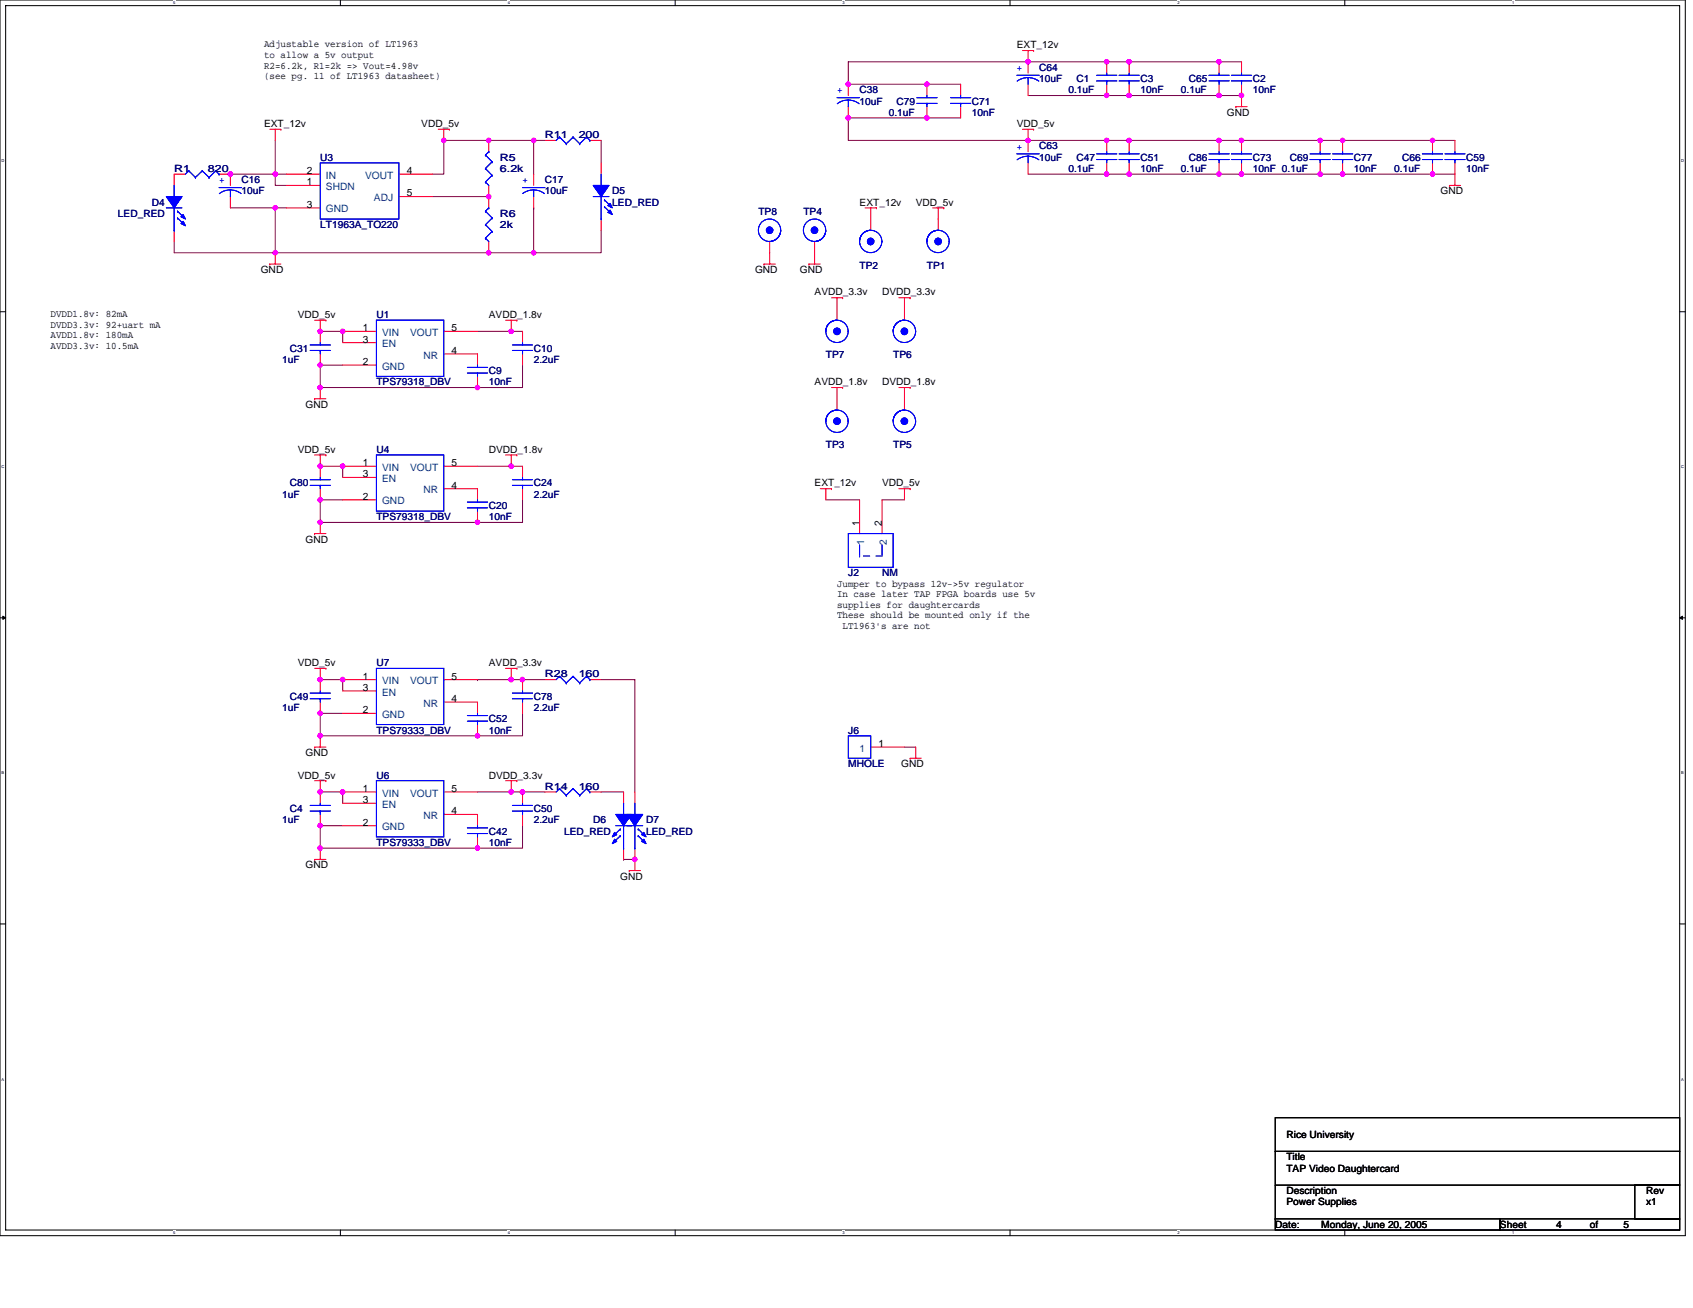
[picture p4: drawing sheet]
<svg xmlns="http://www.w3.org/2000/svg" width="279mm" height="216mm" viewBox="0 0 279 216" stroke-linecap="round" stroke-linejoin="round" font-family="sans-serif">
<path d="M0 0h278.1v204h-278.1zM.9 .9h276.3v202.1h-276.3z" fill="none" stroke="#000" stroke-width=".17"/>
<g fill="#fff">
<path d="M28.6 .1h.3v.7h-.3z"/>
<path d="M28.6 203.1h.3v.8h-.3z"/>
</g>
<path d="M56.2 0v.9M56.2 203v1" fill="none" stroke="#000" stroke-width=".17"/>
<g fill="#fff">
<path d="M83.8 .1h.4v.7h-.4z"/>
<path d="M83.8 203.1h.4v.8h-.4z"/>
</g>
<path d="M111.4 0v.9M111.4 203v1" fill="none" stroke="#000" stroke-width=".17"/>
<g fill="#fff">
<path d="M139 .1h.4v.7h-.4z"/>
<path d="M139 203.1h.4v.8h-.4z"/>
</g>
<path d="M166.7 0v.9M166.7 203v1" fill="none" stroke="#000" stroke-width=".17"/>
<g fill="#fff">
<path d="M194.3 .1h.4v.7h-.4z"/>
<path d="M194.3 203.1h.4v.8h-.4z"/>
</g>
<path d="M221.9 0v.9M221.9 203v1" fill="none" stroke="#000" stroke-width=".17"/>
<g fill="#fff">
<path d="M249.6 .1h.3v.7h-.3z"/>
<path d="M249.6 203.1h.3v.8h-.3z"/>
<path d="M.2 26.2h.5v.7h-.5z"/>
<path d="M277.4 26.2h.5v.7h-.5z"/>
<path d="M.2 76.7h.5v.7h-.5z"/>
<path d="M277.4 76.7h.5v.7h-.5z"/>
</g>
<path d="M0 51.5h.9M277.2 51.5h.9" fill="none" stroke="#000" stroke-width=".17"/>
<g fill="#fff">
<path d="M.2 127.2h.5v.8h-.5z"/>
<path d="M277.4 127.2h.5v.8h-.5z"/>
</g>
<path d="M0 102h.9M277.2 102h.9" fill="none" stroke="#000" stroke-width=".17"/>
<path d="M.5 101.7l.4 .3-.4 .2zM277.2 102l.5-.3v.5z" fill="#000" stroke="#000" stroke-width=".17"/>
<g fill="#fff">
<path d="M.2 177.8h.4v.7h-.4z"/>
<path d="M277.4 177.8h.4v.7h-.4z"/>
</g>
<path d="M0 152.5h.9M277.2 152.5h.9M210.5 184.5h66.7v5.6h-66.7zM210.5 190.1h66.7v5.5h-66.7zM210.5 195.6v5.6M269.8 195.6h7.4v5.6h-7.4zM210.5 201.2h37v1.8h-37zM210.5 201.2h.1M247.5 201.2h29.7v1.8h-29.7z" fill="none" stroke="#000" stroke-width=".17"/>
<g fill="none" stroke="#800040" stroke-width=".17">
<path d="M140 13.9h.1M140 19.5h13M140 19.5v3.7h29.7M140 19.5h.1M140 13.9h18.5M153 13.9h.1M153 19.5h.1M153 19.5h5.5M169.7 10.2h.1M169.7 15.8h12.9M169.7 10.2h-29.7v3.7M169.7 10.2h35.2"/>
<path d="M182.6 10.2h.1M182.6 15.8h.1M182.6 15.8h22.3M186.4 10.2h.1M186.4 15.8h.1M201.2 10.2h.1M201.2 15.8h.1M28.7 39.9v1.8h16.7M38 34.3h7.4M38 28.7h.1M38 28.7h7.4M45.4 34.3h1.9"/>
<path d="M45.4 28.7h.1M45.4 28.7h1.9M45.4 28.7v1.9h1.9M45.4 34.3h.1M45.4 23.2v5.5M45.4 34.3v7.4M71.4 32.4h9.3M73.2 23.2v5.5h-1.8M73.2 23.2h.1M73.2 23.2h14.9M80.7 32.4h.1M88.1 34.3h.1"/>
<path d="M88.1 23.2h.1M88.1 23.2h1.8M88.1 23.2v5.5M88.1 34.3v7.4M99.2 38v3.7h-11.1M99.2 23.2v3.7M169.7 23.2h.1M169.7 28.7h31.5M169.7 23.2h66.7M182.6 23.2h.1M182.6 28.7h.1M186.4 23.2h.1"/>
<path d="M186.4 28.7h.1M201.2 23.2h.1M201.2 28.7h.1M201.2 28.7h35.2M217.9 23.2h.1M217.9 28.7h.1M221.6 23.2h.1M221.6 28.7h.1M236.4 23.2h3.7M236.4 23.2h.1M236.4 28.7h.1M236.4 28.7h3.7"/>
<path d="M45.4 41.7h.1M45.4 41.7h42.7M52.9 54.7h.1M52.9 54.7h3.7M56.6 54.7h.1M56.6 54.7v1.9M78.8 54.7h5.6M84.4 54.7h.1M84.4 54.7h1.8M52.9 60.3h.1M52.9 77h.1M52.9 60.3v3.7h25.9"/>
<path d="M52.9 60.3h3.7M52.9 77h3.7M56.6 77h.1M56.6 77v1.8M78.8 64h.1M78.8 77h5.6M84.4 77h.1M84.4 77h1.8M86.2 60.3v3.7h-7.4M52.9 82.5h.1M52.9 82.5v3.7M52.9 86.2h.1"/>
<path d="M52.9 82.5h3.7M86.2 82.5v3.7h-33.3M136.3 82.5h5.6M145.6 82.5h3.7M52.9 112.2h.1M52.9 117.8h.1M52.9 117.8v3.7h25.9M52.9 112.2h3.7M52.9 117.8h3.7M56.6 112.2h.1M56.6 112.2v1.8M78.8 112.2h.1"/>
<path d="M78.8 112.2h7.4M86.2 112.2h.1M86.2 117.8v3.7h-7.4M86.2 112.2h3.7M99.2 112.2h5.6v18.5M52.9 130.7h.1M52.9 140h.1M52.9 130.7h3.7M52.9 140h25.9M56.6 130.7h.1M56.6 136.3h-3.7v3.7M56.6 130.7v1.9"/>
<path d="M78.8 130.7h5.6M78.8 121.5h.1M78.8 140h.1M84.4 130.7h.1M84.4 130.7h5.5M86.2 130.7h.1M86.2 136.3v3.7h-7.4M99.2 130.7h3.7M149.3 123.3h1.8M102.9 141.9h.1M102.9 141.9h1.9"/>
</g>
<g fill="#f0f" stroke="#f0f" stroke-width=".17">
<circle cx="45.4" cy="28.7" r=".37"/>
<circle cx="80.6" cy="41.7" r=".36"/>
<circle cx="45.4" cy="41.7" r=".36"/>
<circle cx="45.4" cy="34.3" r=".36"/>
<circle cx="38" cy="28.7" r=".38"/>
<circle cx="80.6" cy="32.4" r=".36"/>
<circle cx="73.2" cy="23.2" r=".36"/>
<circle cx="80.6" cy="23.2" r=".36"/>
<circle cx="88.1" cy="41.7" r=".36"/>
<circle cx="88.1" cy="23.2" r=".36"/>
<circle cx="52.8" cy="54.7" r=".36"/>
<circle cx="52.8" cy="60.3" r=".36"/>
<circle cx="56.5" cy="54.7" r=".37"/>
<circle cx="52.8" cy="76.9" r=".36"/>
<circle cx="52.8" cy="82.5" r=".36"/>
<circle cx="56.5" cy="76.9" r=".37"/>
<circle cx="52.8" cy="112.2" r=".37"/>
<circle cx="52.8" cy="117.7" r=".36"/>
<circle cx="56.5" cy="112.2" r=".38"/>
<circle cx="84.4" cy="112.2" r=".38"/>
<circle cx="56.5" cy="130.7" r=".38"/>
<circle cx="52.8" cy="130.7" r=".37"/>
<circle cx="86.2" cy="130.7" r=".37"/>
<circle cx="86.2" cy="112.2" r=".37"/>
<circle cx="104.8" cy="141.8" r=".36"/>
<circle cx="84.4" cy="54.7" r=".37"/>
<circle cx="78.8" cy="86.2" r=".36"/>
<circle cx="52.8" cy="86.2" r=".36"/>
<circle cx="84.4" cy="76.9" r=".37"/>
<circle cx="52.8" cy="64" r=".36"/>
<circle cx="78.8" cy="64" r=".36"/>
<circle cx="52.8" cy="121.4" r=".37"/>
<circle cx="78.8" cy="121.4" r=".37"/>
<circle cx="52.8" cy="136.3" r=".36"/>
<circle cx="52.8" cy="140" r=".37"/>
<circle cx="78.8" cy="140" r=".37"/>
<circle cx="84.4" cy="130.7" r=".38"/>
<circle cx="201.2" cy="10.2" r=".37"/>
<circle cx="182.6" cy="10.2" r=".37"/>
<circle cx="186.3" cy="10.2" r=".38"/>
<circle cx="169.6" cy="10.2" r=".37"/>
<circle cx="182.6" cy="15.7" r=".36"/>
<circle cx="204.9" cy="15.7" r=".37"/>
<circle cx="201.2" cy="15.7" r=".36"/>
<circle cx="169.6" cy="23.2" r=".36"/>
<circle cx="186.3" cy="23.2" r=".37"/>
<circle cx="182.6" cy="23.2" r=".36"/>
<circle cx="201.2" cy="23.2" r=".36"/>
<circle cx="182.6" cy="28.7" r=".37"/>
<circle cx="201.2" cy="28.7" r=".37"/>
<circle cx="186.3" cy="28.7" r=".38"/>
<circle cx="204.9" cy="23.2" r=".37"/>
<circle cx="217.9" cy="23.2" r=".36"/>
<circle cx="236.4" cy="23.2" r=".36"/>
<circle cx="221.6" cy="23.2" r=".36"/>
<circle cx="204.9" cy="28.7" r=".38"/>
<circle cx="217.9" cy="28.7" r=".37"/>
<circle cx="236.4" cy="28.7" r=".37"/>
<circle cx="221.6" cy="28.7" r=".37"/>
<circle cx="186.3" cy="15.7" r=".37"/>
<circle cx="153" cy="13.9" r=".36"/>
<circle cx="140" cy="13.9" r=".37"/>
<circle cx="153" cy="19.5" r=".37"/>
<circle cx="140" cy="19.5" r=".38"/>
</g>
<g fill="none" stroke="#f00" stroke-width=".17">
<path d="M140 13.9v1.9M140 17.6v1.9M153 13.9v1.9M153 17.6v1.9M158.5 13.9v1.9M158.5 17.6v1.9M168.7 8.3h1.9M169.7 8.3v3.8M169.7 13.9v1.9M170.6 8.3h.1M182.6 10.2v1.9M182.6 13.9v1.9"/>
<path d="M186.4 10.2v1.9M186.4 13.9v1.9M201.2 10.2v1.9M201.2 13.9v1.9M204 17.6h.1M204 17.6h1.8M204.9 13.9v3.7M204.9 10.2v1.9M28.7 38v1.9M30.6 28.7h-1.9v1.9M36.2 28.7h1.8v1.9M38 32.4v1.9"/>
<path d="M44.5 21.3h1.9M45.4 21.3v1.9M46.4 21.3h.1M47.3 34.3h5.6M47.3 30.6h5.6M47.3 28.7h5.6M65.8 28.7h5.6M65.8 32.4h5.6M72.3 21.3h1.9M73.2 21.3v1.9M74.2 21.3h.1M80.7 23.2v1.8"/>
<path d="M80.7 30.6v3.7M80.7 39.9v1.8M88.1 28.7v1.9M88.1 32.4v1.9M89.9 23.2h1.9M97.3 23.2h1.9M99.2 26.9v1.8M99.2 36.2v1.8M127 39.9v3.7M134.4 39.9v3.7M142.8 34.3h1.8M143.7 34.3v3.7"/>
<path d="M144.6 34.3h.1M153.9 34.3h1.9M154.8 34.3v3.7M155.8 34.3h.1M168.7 21.3h1.9M169.7 21.3v3.7M169.7 26.9v1.8M170.6 21.3h.1M182.6 23.2v1.8M182.6 26.9v1.8M186.4 23.2v1.8M186.4 26.9v1.8"/>
<path d="M201.2 23.2v1.8M201.2 26.9v1.8M204.9 23.2v1.8M204.9 26.9v1.8M217.9 23.2v1.8M217.9 26.9v1.8M221.6 23.2v1.8M221.6 26.9v1.8M236.4 23.2v1.8M236.4 26.9v1.8M239.2 30.6h.1M239.2 30.6h1.8"/>
<path d="M240.1 26.9v3.7M240.1 23.2v1.8M44.5 43.6h.1M44.5 43.6h1.9M45.4 41.7v1.9M51.9 52.9h1.9M52.9 52.9v3.7M52.9 58.4v1.9M53.8 52.9h.1M56.6 54.7h5.5M56.6 56.6h5.5M73.2 58.4h5.6v1.9"/>
<path d="M73.2 54.7h5.6M83.4 52.9h1.9M84.4 52.9v1.8M85.3 52.9h.1M86.2 54.7v1.9M86.2 58.4v1.9M126.1 43.6h.1M126.1 43.6h1.9M133.5 43.6h.1M133.5 43.6h1.9M137.2 49.1h1.9M138.1 49.1v3.8"/>
<path d="M139.1 49.1h.1M148.3 49.1h1.9M149.3 49.1v3.8M150.2 49.1h.1M51.9 65.8h.1M51.9 75.1h1.9M51.9 65.8h1.9M52.9 75.1v3.7M52.9 64v1.8M53.8 75.1h.1M56.6 77h5.5M56.6 78.8h5.5"/>
<path d="M56.6 60.3h5.5M73.2 77h5.6M78.8 62.1v1.9M83.4 75.1h1.9M84.4 75.1v1.9M85.3 75.1h.1M86.2 77v1.8M137.2 64h1.9M138.1 64v3.7M139.1 64h.1M148.3 64h1.9M149.3 64v3.7"/>
<path d="M150.2 64h.1M51.9 88.1h.1M51.9 88.1h1.9M52.9 86.2v1.9M52.9 80.7v1.8M56.6 82.5h5.5M73.2 80.7h5.6v1.8M78.8 84.4v1.8M86.2 80.7v1.8M135.4 80.7h1.8M136.3 80.7v1.8M137.2 80.7h.1"/>
<path d="M141.9 82.5v5.6M145.6 82.5v5.6M148.3 80.7h1.9M149.3 80.7v1.8M150.2 80.7h.1M51.9 110.3h1.9M52.9 110.3v3.7M52.9 115.9v1.9M53.8 110.3h.1M56.6 112.2h5.5M56.6 117.8h5.5M56.6 114h5.5"/>
<path d="M73.2 115.9h5.6v1.9M73.2 112.2h5.6M78.8 119.6v1.9M83.4 110.3h1.9M84.4 110.3v1.9M85.3 110.3h.1M86.2 112.2v1.8M86.2 115.9v1.9M89.9 112.2h1.9M97.3 112.2h1.9M51.9 123.3h.1M51.9 128.9h1.9"/>
<path d="M51.9 123.3h1.9M52.9 128.9v3.7M52.9 121.5v1.8M52.9 140v1.9M52.9 134.4v1.9M53.8 128.9h.1M56.6 130.7h5.5M56.6 136.3h5.5M56.6 132.6h5.5M73.2 134.4h5.6v1.9M73.2 130.7h5.6M78.8 138.1v1.9"/>
<path d="M83.4 128.9h1.9M84.4 128.9v1.8M85.3 128.9h.1M86.2 130.7v1.9M86.2 134.4v1.9M89.9 130.7h1.9M97.3 130.7h1.9M102.9 130.7v1.9M102.9 140v1.9M104.8 140v3.7M104.8 130.7v1.9M143.7 123.3h5.6"/>
<path d="M150.2 125.2h.1M150.2 125.2h1.8M151.1 123.3v1.9M51.9 141.9h.1M51.9 141.9h1.9M103.8 143.7h.1M103.8 143.7h1.9"/>
</g>
<g fill="none" stroke="#00f" stroke-width=".17">
<path d="M138.1 16.1h3.8M140 16.5l-1.2 .2-.6 .4M140 16.5l1.1 .2 .7 .4M140 16.5v1.1M151.3 17.1h3.3M151.3 16.1h3.3M153 15.8v.3M153 17.1h.1M153 17.1v.5M156.9 17.1h3.3M156.9 16.1h3.3M158.5 15.8v.3"/>
<path d="M158.5 17.1h.1M158.5 17.1v.5M167.8 12.4h3.7M169.7 12.8l-.8 .1-1 .5M169.7 12.8l.7 .1 1 .5M169.7 12.8v1.1M181 13.4h3.3M181 12.4h3.3M182.6 12.1v.3M182.6 13.4h.1M182.6 13.4v.5M184.7 13.4h3.3"/>
<path d="M184.7 12.4h3.3M186.4 12.1v.3M186.4 13.4h.1M186.4 13.4v.5M199.5 13.4h3.4M199.5 12.4h3.4M201.2 12.1v.3M201.2 13.4h.1M201.2 13.4v.5M203.2 13.4h3.4M203.2 12.4h3.4M204.9 12.1v.3"/>
<path d="M204.9 13.4h.1M204.9 13.4v.5M27.5 34.3h2.5M28.7 30.6v1.8M28.7 38h.1M28.7 34.3v3.7M29.3 34.9h.1M29.3 36h.1M29.3 34.9l1.1 1.1M29.3 36l1.1 1.1M31.2 28.2h.1M31.2 28.2l-.6 .5"/>
<path d="M31.2 28.2l1.1 1.1M32.3 29.3h.1M33.4 28.2h.1M33.4 28.2l-1.1 1.1M33.4 28.2l1.1 1.1M34.5 29.3h.1M35.6 28.2h.1M35.6 28.2l-1.1 1.1M35.6 28.2l.6 .5M36.2 28.7h.1M36.2 31h3.7M38 31.3l-1.1 .3-.7 .4"/>
<path d="M38 31.3l1.1 .3 .7 .4M38 31.3v1.1M52.9 26.9h12.9v9.3h-12.9zM80.1 39.3h.1M80.1 37.1h.1M80.1 34.9h.1M80.1 30h.1M80.1 27.8h.1M80.1 25.6h.1M80.1 39.3l.6 .6M80.1 37.1l1.1 1.1M80.1 34.9l1.1 1.1"/>
<path d="M80.1 30l.6 .6M80.1 27.8l1.1 1.1M80.1 25.6l1.1 1.1M80.7 34.3h.1M80.7 25h.1M80.7 34.3l-.6 .6M80.7 25l-.6 .6M81.2 38.2h.1M81.2 36h.1M81.2 28.9h.1M81.2 26.7h.1M81.2 38.2l-1.1 1.1"/>
<path d="M81.2 36l-1.1 1.1M81.2 28.9l-1.1 1.1M81.2 26.7l-1.1 1.1M86.2 31h3.7M86.3 31.9a2.98 2.98 0 0 1 3.6 .1M88.1 31.3v1.1M92.4 22.6h.1M92.4 22.6l-.6 .6M92.4 22.6l1.1 1.1M93.5 23.7h.1M94.6 22.6h.1M94.6 22.6l-1.1 1.1"/>
<path d="M94.6 22.6l1.1 1.1M95.7 23.7h.1M96.8 22.6h.1M96.8 22.6l-1.1 1.1M96.8 22.6l.5 .6M97.3 23.2h.1M97.9 32.4h2.6M99.2 28.7v1.9M99.2 36.2h.1M99.2 32.4v3.8M99.8 33h.1M99.8 34.1h.1"/>
<path d="M99.8 33l1.1 1.1M99.8 34.1l1.1 1.1M128.8 38a1.87 1.87 0 0 1-1.8 1.9M136.3 38a1.86 1.86 0 0 1-1.9 1.9M143.7 38a1.83 1.83 0 0 0-1.8 1.9M154.8 38a1.83 1.83 0 0 0-1.8 1.9M167.8 25.4h3.7M169.7 25.8l-.8 .1-1 .5M169.7 25.8l.7 .1 1 .5M169.7 25.8v1.1M181 26.3h3.3M181 25.4h3.3"/>
<path d="M182.6 25v.4M182.6 26.3h.1M182.6 26.3v.6M184.7 26.3h3.3M184.7 25.4h3.3M186.4 25v.4M186.4 26.3h.1M186.4 26.3v.6M199.5 26.3h3.4M199.5 25.4h3.4M201.2 25v.4M201.2 26.3h.1"/>
<path d="M201.2 26.3v.6M203.2 26.3h3.4M203.2 25.4h3.4M204.9 25v.4M204.9 26.3h.1M204.9 26.3v.6M216.2 26.3h3.3M216.2 25.4h3.3M217.9 25v.4M217.9 26.3h.1M217.9 26.3v.6M219.9 26.3h3.3"/>
<path d="M219.9 25.4h3.3M221.6 25v.4M221.6 26.3h.1M221.6 26.3v.6M234.7 26.3h3.4M234.7 25.4h3.4M236.4 25v.4M236.4 26.3h.1M236.4 26.3v.6M238.5 26.3h3.3M238.5 25.4h3.3M240.1 25v.4"/>
<path d="M240.1 26.3h.1M240.1 26.3v.6M51.2 57.8h3.3M51.2 56.9h3.3M52.9 56.6v.3M52.9 57.8h.1M52.9 57.8v.6M62.1 52.9h11.1v9.2h-11.1zM84.6 57.8h3.3M84.6 56.9h3.3M86.2 56.6v.3M86.2 57.8h.1"/>
<path d="M86.2 57.8v.6M138.1 52.9a1.81 1.81 0 0 0-1.8 1.8M149.2 52.9a1.82 1.82 0 0 0-1.8 1.8M51.2 79.2h3.3M52.9 78.8v.4M62.1 75.1h11.1v9.3h-11.1zM77.1 61.6h3.4M77.1 60.6h3.4M78.8 60.3v.3M78.8 61.6h.1M78.8 61.6v.5M84.6 79.2h3.3"/>
<path d="M86.2 78.8v.4M138.1 67.7a1.81 1.81 0 0 0-1.8 1.8M149.2 67.7a1.82 1.82 0 0 0-1.8 1.8M51.2 80.1h3.3M52.9 80.1h.1M52.9 80.1v.6M77.1 83.8h3.4M77.1 82.9h3.4M78.8 82.5v.4M78.8 83.8h.1M78.8 83.8v.6M84.6 80.1h3.3"/>
<path d="M86.2 80.1h.1M86.2 80.1v.6M140 88.1h7.4v5.5h-7.4zM141.9 89.9v1.9M145.6 89.9v1.9M51.2 115.3h3.3M51.2 114.4h3.3M52.9 114v.4M52.9 115.3h.1M52.9 115.3v.6M62.1 110.3h11.1v9.3h-11.1zM77.1 119h3.4"/>
<path d="M77.1 118.1h3.4M78.8 117.8v.3M78.8 119h.1M78.8 119v.6M84.6 115.3h3.3M84.6 114.4h3.3M86.2 114v.4M86.2 115.3h.1M86.2 115.3v.6M92.4 111.6h.1M92.4 111.6l-.6 .6M92.4 111.6l1.1 1.1"/>
<path d="M93.5 112.7h.1M94.6 111.6h.1M94.6 111.6l-1.1 1.1M94.6 111.6l1.1 1.1M95.7 112.7h.1M96.8 111.6h.1M96.8 111.6l-1.1 1.1M96.8 111.6l.5 .6M97.3 112.2h.1M51.2 133.9h3.3M51.2 132.9h3.3M52.9 132.6v.3"/>
<path d="M52.9 133.9h.1M52.9 133.9v.5M62.1 128.9h11.1v9.2h-11.1zM77.1 137.6h3.4M77.1 136.7h3.4M78.8 136.3v.4M78.8 137.6h.1M78.8 137.6v.5M84.6 133.9h3.3M84.6 132.9h3.3M86.2 132.6v.3M86.2 133.9h.1"/>
<path d="M86.2 133.9v.5M92.4 130.2h.1M92.4 130.2l-.6 .5M92.4 130.2l1.1 1.1M93.5 131.3h.1M94.6 130.2h.1M94.6 130.2l-1.1 1.1M94.6 130.2l1.1 1.1M95.7 131.3h.1M96.8 130.2h.1M96.8 130.2l-1.1 1.1M96.8 130.2l.5 .5"/>
<path d="M97.3 130.7h.1M101.6 136.3h2.6M102.4 136.8h.1M102.4 138h.1M102.4 136.8l-1.2 1.2M102.4 138l-1.2 1.1M102.9 132.6v1.8M102.9 140h.1M102.9 136.3v3.7M103.5 136.3h2.6M104.8 132.6v1.8M104.8 140h.1"/>
<path d="M104.8 136.3v3.7M105.3 136.8h.1M105.3 138h.1M105.3 136.8l1.1 1.2M105.3 138l1.1 1.1M140 121.5h3.7v3.7h-3.7z"/>
<circle cx="127" cy="38" r="1.85"/>
<circle cx="134.4" cy="38" r="1.85"/>
<circle cx="143.7" cy="39.9" r="1.84"/>
<circle cx="154.8" cy="39.9" r="1.84"/>
<circle cx="138.1" cy="54.7" r="1.84"/>
<circle cx="149.3" cy="54.7" r="1.85"/>
<circle cx="138.1" cy="69.5" r="1.84"/>
<circle cx="149.3" cy="69.5" r="1.85"/>
</g>
<g fill="#00f" stroke="#00f" stroke-width=".17">
<path d="M97.9 30.6h2.6l-1.3 1.8z" fill-rule="evenodd"/>
<path d="M100.3 35.1l.4-.4 .3 .7z" fill-rule="evenodd"/>
<path d="M100.3 33.9l.4-.3 .3 .7z" fill-rule="evenodd"/>
<path d="M97.9 30.6h2.6l-1.3 1.8z" fill-rule="evenodd"/>
<path d="M100.3 35.1l.4-.4 .3 .7z" fill-rule="evenodd"/>
<path d="M100.3 33.9l.4-.3 .3 .7z" fill-rule="evenodd"/>
<path d="M27.5 32.4h2.5l-1.3 1.9z" fill-rule="evenodd"/>
<path d="M30.2 36.5l.4 .8-.7-.4z" fill-rule="evenodd"/>
<path d="M30.2 35.4l.4 .8-.7-.4z" fill-rule="evenodd"/>
<path d="M27.5 32.4h2.5l-1.3 1.9z" fill-rule="evenodd"/>
<path d="M30.2 36.5l.4 .8-.7-.4z" fill-rule="evenodd"/>
<path d="M30.2 35.4l.4 .8-.7-.4z" fill-rule="evenodd"/>
<path d="M101.6 134.4h2.6l-1.3 1.9z" fill-rule="evenodd"/>
<path d="M101.4 138.5l.4 .4-.8 .4z" fill-rule="evenodd"/>
<path d="M101.4 137.4l.4 .4-.8 .3z" fill-rule="evenodd"/>
<path d="M101.6 134.4h2.6l-1.3 1.9z" fill-rule="evenodd"/>
<path d="M101.4 138.5l.4 .4-.8 .4z" fill-rule="evenodd"/>
<path d="M101.4 137.4l.4 .4-.8 .3z" fill-rule="evenodd"/>
<path d="M103.5 134.4h2.6l-1.3 1.9z" fill-rule="evenodd"/>
<path d="M105.9 138.9l.4-.4 .3 .8z" fill-rule="evenodd"/>
<path d="M106.3 137.4l.3 .7-.7-.3z" fill-rule="evenodd"/>
<path d="M103.5 134.4h2.6l-1.3 1.9z" fill-rule="evenodd"/>
<path d="M105.9 138.9l.4-.4 .3 .8z" fill-rule="evenodd"/>
<path d="M106.3 137.4l.3 .7-.7-.3z" fill-rule="evenodd"/>
<circle cx="149.2" cy="54.7" r=".55"/>
<circle cx="127" cy="38" r=".54"/>
<circle cx="138.1" cy="54.7" r=".55"/>
<circle cx="143.7" cy="39.9" r=".55"/>
<circle cx="149.3" cy="69.5" r=".54"/>
<circle cx="138.1" cy="69.5" r=".55"/>
<circle cx="134.4" cy="38" r=".54"/>
<circle cx="154.8" cy="39.9" r=".55"/>
</g>
<path d="M141.9 91.8h.1M145.6 91.8h-3.7" fill="none" stroke="#fff" stroke-width=".17" stroke-dasharray="1 1 1 1 1 1 1 1"/>
<path d="M141.9 91.8h.1M145.6 91.8h-3.7" fill="none" stroke="#00f" stroke-width=".17" stroke-dasharray="1 1 1 1 1 1 1 1"/>
<g font-size="1.7">
<text x="43.6" y="7.8">Adjustable version of LT1963</text>
<text x="43.6" y="9.6">to allow a 5v output</text>
<text x="43.6" y="11.3">R2=6.2k, R1=2k =&gt; Vout=4.98v</text>
<text x="167.8" y="8">EXT_12v</text>
<text x="43.6" y="13.1">(see pg. 11 of LT1963 datasheet)</text>
<text x="43.6" y="21">EXT_12v</text>
<text x="69.5" y="21">VDD_5v</text>
<text x="167.8" y="21">VDD_5v</text>
<text x="202.5" y="19.1">GND</text>
<text x="50.6" y="28.7">2</text>
<text x="67.1" y="28.7">4</text>
<text x="50.6" y="30.6">1</text>
<text x="50.6" y="34.3">3</text>
<text x="67.1" y="32.4">5</text>
<text x="141.9" y="33.9">EXT_12v</text>
<text x="151.1" y="33.9">VDD_5v</text>
<text x="237.7" y="32.1">GND</text>
<text x="43" y="45.1">GND</text>
<text x="124.6" y="45.1">GND</text>
<text x="132" y="45.1">GND</text>
<text x="8.3" y="52.3">DVDD1.8v: 82mA</text>
<text x="49.1" y="52.5">VDD_5v</text>
<text x="80.7" y="52.5">AVDD_1.8v</text>
<text x="134.4" y="48.8">AVDD_3.3v</text>
<text x="145.6" y="48.8">DVDD_3.3v</text>
<text x="8.3" y="54.1">DVDD3.3v: 92+uart mA</text>
<text x="8.3" y="55.8">AVDD1.8v: 180mA</text>
<text x="8.3" y="57.6">AVDD3.3v: 10.5mA</text>
<text x="59.9" y="54.7">1</text>
<text x="59.9" y="56.5">3</text>
<text x="74.5" y="58.4">4</text>
<text x="74.5" y="54.7">5</text>
<text x="59.9" y="60.2">2</text>
<text x="134.4" y="63.6">AVDD_1.8v</text>
<text x="145.6" y="63.6">DVDD_1.8v</text>
<text x="50.4" y="67.3">GND</text>
<text x="49.1" y="74.7">VDD_5v</text>
<text x="59.9" y="76.9">1</text>
<text x="74.5" y="76.9">5</text>
<text x="80.7" y="74.7">DVDD_1.8v</text>
<text x="59.9" y="82.5">2</text>
<text x="59.9" y="78.8">3</text>
<text x="74.5" y="80.6">4</text>
<text x="134.4" y="80.3">EXT_12v</text>
<text x="145.6" y="80.3">VDD_5v</text>
<text x="50.4" y="89.6">GND</text>
<text x="141.8" y="86.8" transform="rotate(-90 141.8 86.8)">1</text>
<text x="145.5" y="86.8" transform="rotate(-90 145.5 86.8)">2</text>
<text x="138.1" y="96.8">Jumper to bypass 12v-&gt;5v regulator</text>
<text x="138.1" y="98.6">In case later TAP FPGA boards use 5v</text>
<text x="138.1" y="100.3">supplies for daughtercards</text>
<text x="138.1" y="102.1">These should be mounted only if the</text>
<text x="139" y="103.8">LT1963's are not</text>
<text x="49.1" y="110">VDD_5v</text>
<text x="59.9" y="112.2">1</text>
<text x="74.5" y="112.2">5</text>
<text x="80.7" y="110">AVDD_3.3v</text>
<text x="59.9" y="117.7">2</text>
<text x="59.9" y="114">3</text>
<text x="74.5" y="115.9">4</text>
<text x="50.4" y="124.8">GND</text>
<text x="145" y="123.3">1</text>
<text x="49.1" y="128.5">VDD_5v</text>
<text x="59.9" y="130.7">1</text>
<text x="74.5" y="130.7">5</text>
<text x="80.7" y="128.5">DVDD_3.3v</text>
<text x="148.7" y="126.6">GND</text>
<text x="59.9" y="136.3">2</text>
<text x="59.9" y="132.6">3</text>
<text x="74.5" y="134.4">4</text>
<text x="50.4" y="143.3">GND</text>
<text x="102.4" y="145.2">GND</text>
<text x="212.3" y="191.5">Title</text>
<text x="212.3" y="187.8">Rice University</text>
<text x="212.3" y="197.1">Description</text>
<text x="212.3" y="193.4">TAP Video Daughtercard</text>
<text x="271.7" y="197.1">Rev</text>
<text x="210.5" y="202.7">Date:</text>
<text x="212.3" y="199">Power Supplies</text>
<text x="218.1" y="202.7">Monday, June 20, 2005</text>
<text x="247.5" y="202.7">Sheet</text>
<text x="256.8" y="202.7">4</text>
<text x="262.4" y="202.7">of</text>
<text x="267.9" y="202.7">5</text>
<text x="271.7" y="199">x1</text>
</g>
<g font-size="1.7" fill="#00f">
<text x="167.8" y="11.7">+</text>
<text x="138.1" y="15.4">+</text>
<text x="167.8" y="24.7">+</text>
<text x="36.2" y="30.2">+</text>
<text x="86.2" y="30.2">+</text>
</g>
<g font-size="1.7" fill="#000080">
<text x="171.5" y="11.7">C64</text>
<text x="141.9" y="15.4">C38</text>
<text x="141.9" y="17.3">10uF</text>
<text x="148" y="17.3">C79</text>
<text x="160.4" y="17.3">C71</text>
<text x="171.5" y="13.5">10uF</text>
<text x="176.3" y="15.4">0.1uF</text>
<text x="177.6" y="13.5">C1</text>
<text x="188.2" y="13.5">C3</text>
<text x="188.2" y="15.4">10nF</text>
<text x="194.9" y="15.4">0.1uF</text>
<text x="196.2" y="13.5">C65</text>
<text x="206.8" y="13.5">C2</text>
<text x="206.8" y="15.4">10nF</text>
<text x="89.9" y="22.8">R11</text>
<text x="95.5" y="22.8">200</text>
<text x="146.7" y="19.1">0.1uF</text>
<text x="160.4" y="19.1">10nF</text>
<text x="28.7" y="28.4">R1</text>
<text x="34.3" y="28.4">820</text>
<text x="52.9" y="26.5">U3</text>
<text x="82.5" y="26.5">R5</text>
<text x="82.5" y="28.4">6.2k</text>
<text x="171.5" y="24.7">C63</text>
<text x="171.5" y="26.5">10uF</text>
<text x="176.3" y="28.4">0.1uF</text>
<text x="177.6" y="26.5">C47</text>
<text x="188.2" y="26.5">C51</text>
<text x="188.2" y="28.4">10nF</text>
<text x="194.9" y="28.4">0.1uF</text>
<text x="196.2" y="26.5">C86</text>
<text x="206.8" y="26.5">C73</text>
<text x="206.8" y="28.4">10nF 0.1uF</text>
<text x="212.9" y="26.5">C69</text>
<text x="223.4" y="26.5">C77</text>
<text x="223.4" y="28.4">10nF</text>
<text x="230.1" y="28.4">0.1uF</text>
<text x="231.4" y="26.5">C66</text>
<text x="242" y="26.5">C59</text>
<text x="242" y="28.4">10nF</text>
<text x="19.5" y="35.8">LED_RED</text>
<text x="25" y="33.9">D4</text>
<text x="39.9" y="30.2">C16</text>
<text x="39.9" y="32.1">10uF</text>
<text x="82.5" y="35.8">R6</text>
<text x="89.9" y="30.2">C17</text>
<text x="89.9" y="32.1">10uF</text>
<text x="101" y="32.1">D5</text>
<text x="101" y="33.9">LED_RED</text>
<text x="125.2" y="35.4">TP8</text>
<text x="132.6" y="35.4">TP4</text>
<text x="52.9" y="37.6">LT1963A_TO220</text>
<text x="82.5" y="37.6">2k</text>
<text x="141.9" y="44.3">TP2</text>
<text x="153" y="44.3">TP1</text>
<text x="62.1" y="52.5">U1</text>
<text x="46.5" y="59.9">1uF</text>
<text x="47.8" y="58">C31</text>
<text x="88.1" y="58">C10</text>
<text x="88.1" y="59.9">2.2uF</text>
<text x="136.3" y="59.2">TP7</text>
<text x="147.4" y="59.2">TP6</text>
<text x="62.1" y="63.6">TPS79318_DBV</text>
<text x="80.7" y="61.7">C9</text>
<text x="80.7" y="63.6">10nF</text>
<text x="62.1" y="74.7">U4</text>
<text x="136.3" y="74">TP3</text>
<text x="147.4" y="74">TP5</text>
<text x="46.5" y="82.1">1uF</text>
<text x="47.8" y="80.3">C80</text>
<text x="80.7" y="84">C20</text>
<text x="88.1" y="80.3">C24</text>
<text x="88.1" y="82.1">2.2uF</text>
<text x="62.1" y="85.9">TPS79318_DBV</text>
<text x="80.7" y="85.9">10nF</text>
<text x="140" y="95.1">J2</text>
<text x="145.6" y="95.1">NM</text>
<text x="62.1" y="110">U7</text>
<text x="89.9" y="111.8">R28</text>
<text x="95.5" y="111.8">160</text>
<text x="46.5" y="117.4">1uF</text>
<text x="47.8" y="115.5">C49</text>
<text x="80.7" y="119.2">C52</text>
<text x="88.1" y="115.5">C78</text>
<text x="88.1" y="117.4">2.2uF</text>
<text x="62.1" y="121.1">TPS79333_DBV</text>
<text x="80.7" y="121.1">10nF</text>
<text x="140" y="121.1">J6</text>
<text x="62.1" y="128.5">U6</text>
<text x="89.9" y="130.3">R14</text>
<text x="95.5" y="130.3">160</text>
<text x="140" y="126.6">MHOLE</text>
<text x="46.5" y="135.9">1uF</text>
<text x="47.8" y="134.1">C4</text>
<text x="80.7" y="137.8">C42</text>
<text x="88.1" y="134.1">C50</text>
<text x="88.1" y="135.9">2.2uF</text>
<text x="93.1" y="137.8">LED_RED</text>
<text x="97.9" y="135.9">D6</text>
<text x="106.6" y="135.9">D7</text>
<text x="106.6" y="137.8">LED_RED</text>
<text x="62.1" y="139.6">TPS79333_DBV</text>
<text x="80.7" y="139.6">10nF</text>
</g>
<g font-size="1.7" fill="#004080">
<text x="53.8" y="29.5">IN</text>
<text x="60.3" y="29.5">VOUT</text>
<text x="53.8" y="31.4">SHDN</text>
<text x="53.8" y="35.1">GND</text>
<text x="61.7" y="33.2">ADJ</text>
<text x="63.1" y="55.5">VIN</text>
<text x="63.1" y="57.3">EN</text>
<text x="67.7" y="55.5">VOUT</text>
<text x="69.9" y="59.2">NR</text>
<text x="63.1" y="61">GND</text>
<text x="63.1" y="77.7">VIN</text>
<text x="67.7" y="77.7">VOUT</text>
<text x="63.1" y="83.3">GND</text>
<text x="63.1" y="79.6">EN</text>
<text x="69.9" y="81.4">NR</text>
<text x="142.6" y="89.9" transform="rotate(-90 142.6 89.9)">1</text>
<text x="146.3" y="89.9" transform="rotate(-90 146.3 89.9)">2</text>
<text x="63.1" y="112.9">VIN</text>
<text x="67.7" y="112.9">VOUT</text>
<text x="63.1" y="118.5">GND</text>
<text x="63.1" y="114.8">EN</text>
<text x="69.9" y="116.6">NR</text>
<text x="141.8" y="124.1">1</text>
<text x="63.1" y="131.5">VIN</text>
<text x="67.7" y="131.5">VOUT</text>
<text x="63.1" y="137.1">GND</text>
<text x="63.1" y="133.3">EN</text>
<text x="69.9" y="135.2">NR</text>
</g>
<g font-size=".7">
<text x="28.6" y=".7">5</text>
<text x="83.8" y=".7">4</text>
<text x="139" y=".7">3</text>
<text x="194.3" y=".7">2</text>
<text x="249.6" y=".7">1</text>
<text x=".2" y="26.8">D</text>
<text x="277.4" y="26.8">D</text>
<text x=".2" y="77.3">C</text>
<text x="277.4" y="77.3">C</text>
<text x=".2" y="127.8">B</text>
<text x="277.4" y="127.8">B</text>
<text x=".2" y="178.4">A</text>
<text x="277.4" y="178.4">A</text>
<text x="28.6" y="203.7">5</text>
<text x="83.8" y="203.7">4</text>
<text x="139" y="203.7">3</text>
<text x="194.3" y="203.7">2</text>
<text x="249.6" y="203.7">1</text>
</g>
</svg>
